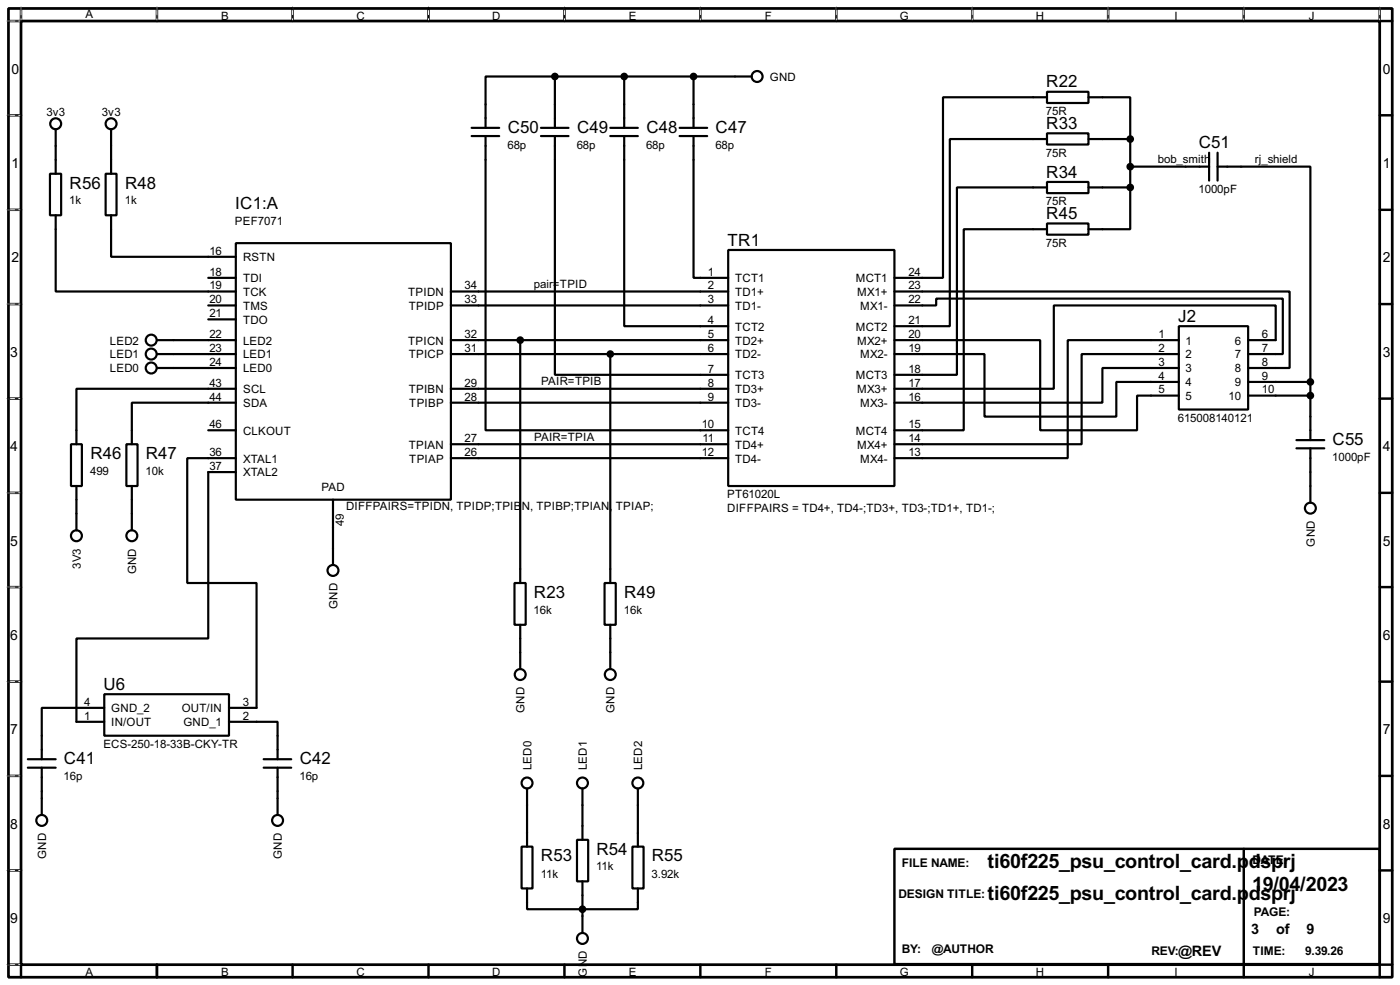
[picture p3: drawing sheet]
<svg xmlns="http://www.w3.org/2000/svg" width="256mm" height="180mm" viewBox="0 0 256 180" stroke-linecap="round" stroke-linejoin="round" font-family="sans-serif">
<path d="M1.6 1.6h253.5v177.3h-253.5zM3.9 3.9h248.9v172.7h-248.9z" fill="none" stroke="#000" stroke-width=".5"/>
<g fill="none" stroke="#000" stroke-width=".45">
<path d="M3.9 1.6v2.3h-2.3M28.8 1.6v2.3M53.6 1.6v2.3M78.5 1.6v2.3M103.4 1.6v2.3M128.3 1.6v2.3M153.2 1.6v2.3M178.1 1.6v2.3M203 1.6v2.3M227.9 1.6v2.3M252.8 1.6v2.3h2.3M1.6 21.1h2.3"/>
<path d="M1.6 38.4h2.3M252.8 21.1h2.3M252.8 38.4h2.3M1.6 55.7h2.3M252.8 55.7h2.3M1.6 73h2.3M252.8 73h2.3M1.6 90.2h2.3M252.8 90.2h2.3M1.6 107.5h2.3M252.8 107.5h2.3M1.6 124.8h2.3"/>
<path d="M252.8 124.8h2.3M1.6 142h2.3M1.6 159.3h2.3M163.9 155.4h88.9v21.1h-88.9zM227.9 155.4v21.1M252.8 142h2.3M252.8 159.3h2.3M1.6 176.6h2.3v2.3M28.8 176.6v2.3M53.6 176.6v2.3M78.5 176.6v2.3M103.4 176.6v2.3"/>
<path d="M128.3 176.6v2.3M153.2 176.6v2.3M178.1 176.6v2.3M203 176.6v2.3M227.9 176.6v2.3M255.1 176.6h-2.3v2.3"/>
</g>
<g fill="none" stroke="#fff" stroke-width=".18">
<path d="M1.3 3.9h2.3M3.9 1.3v2.3M28.8 1.3v2.3M53.6 1.3v2.3M78.5 1.3v2.3M103.4 1.3v2.3M128.3 1.3v2.3M153.2 1.3v2.3M178.1 1.3v2.3M203 1.3v2.3M227.9 1.3v2.3M252.8 1.3v2.3"/>
<path d="M1.3 21.1h2.3M1.3 38.4h2.3M1.3 55.7h2.3M1.3 73h2.3M1.3 90.2h2.3M1.3 107.5h2.3M1.3 124.8h2.3M1.3 142h2.3M1.3 159.3h2.3M1.3 176.6h2.3"/>
</g>
<g fill="none" stroke="#000" stroke-width=".18" stroke-dasharray=".5 1">
<path d="M1.3 3.9h2.3M3.9 1.3v2.3M28.8 1.3v2.3M53.6 1.3v2.3M78.5 1.3v2.3M103.4 1.3v2.3M128.3 1.3v2.3M153.2 1.3v2.3M178.1 1.3v2.3M203 1.3v2.3M227.9 1.3v2.3M252.8 1.3v2.3"/>
<path d="M1.3 21.1h2.3M1.3 38.4h2.3M1.3 55.7h2.3M1.3 73h2.3M1.3 90.2h2.3M1.3 107.5h2.3M1.3 124.8h2.3M1.3 142h2.3M1.3 159.3h2.3M1.3 176.6h2.3"/>
</g>
<g fill="none" stroke="#000" stroke-width=".4">
<path d="M101.7 14h-12.7v9.4M101.7 14h36M101.7 14v9.4M114.4 14v9.4M127.1 14v9.4M191.8 16.8h7.6v2.1h-7.6zM191.8 17.8h-19v33.1h-8.9M199.4 17.8h7.7v7.7M9.2 31.8h2v7.6h-2zM10.2 39.4v14h33M10.2 23.7v8.1M19.4 31.8h2v7.6h-2z"/>
<path d="M20.4 39.4v7.6h22.8M20.4 23.7v8.1M86.4 24.9h5.1M86.4 23.4h5.1M89 24.9v53.9h44.4M99.1 24.9h5.1M99.1 23.4h5.1M101.7 24.9v43.7h31.7M111.8 24.9h5.1M111.8 23.4h5.1M114.4 24.9v34.8h19M124.5 24.9h5.1"/>
<path d="M124.5 23.4h5.1M127.1 24.9v26h6.3M191.8 24.4h7.6v2.1h-7.6zM191.8 33.3h7.6v2.1h-7.6zM191.8 25.5h-17.8v34.2h-10.1M191.8 34.3h-16.5v34.3h-11.4M199.4 25.5h7.7M199.4 34.3h7.7M207.1 34.3v7.7h-7.7M207.1 25.5v8.8M207.1 30.5h14.4M221.5 28v5.1"/>
<path d="M223.1 30.5h17v39.4M223.1 28v5.1M38.2 55.9h5M38.2 50.9h5M38.2 58.5h5M43.2 44.5h39.4v47h-39.4zM82.6 55.9h50.8M82.6 53.4h50.8M133.4 45.8h30.5v43.2h-30.5zM163.9 55.9h7.6v-1.2h63.5v10.1h-6.3M163.9 53.4h72.4v14h-7.6M191.8 40.9h7.6v2.1h-7.6z"/>
<path d="M191.8 42h-15.2v36.8h-12.7M216 59.7h12.7v15.3h-12.7zM28.8 64.8h14.4M28.8 67.4h14.4M28.8 62.3h14.4M38.2 78.8h5M43.2 71.2h-29.2v10.1M43.2 73.7h-19v7.6M82.6 71.2h50.8M82.6 73.7h50.8M82.6 64.8h50.8M82.6 62.3h50.8"/>
<path d="M95.3 62.3v44.4M111.8 64.8v41.9M163.9 62.3h26.7v16.5h17.7v-6.4h7.7M163.9 64.8h16.5v11.5h24.1v-6.4h11.5M216 67.4h-14v6.3h-38.1M216 64.8h-17.8v16.5h-34.3M216 62.3h-20.4v21.6h-31.7M228.7 62.3h5v-6.4h-40.6v15.3h-29.2M228.7 69.9h11.4M228.7 72.4h11.4M240.1 69.9v10.7M13 81.3h2v7.7h-2z"/>
<path d="M14 89v8.1M23.2 81.3h2v7.7h-2zM24.2 89v8.1M43.2 86.4h-5v30.5h-24.2v15.2h5.1M43.2 83.9h-8.9v22.8h12.7v22.9h-5M61 91.5v11.9M82.6 81.3h50.8M82.6 83.9h50.8M237.5 82.1h5.1M237.5 80.6h5.1M240.1 82.1v9.9M94.3 106.7h2v7.7h-2z"/>
<path d="M95.3 114.4v8.1M110.8 106.7h2v7.7h-2zM111.8 114.4v8.1M5.1 139h5.1M19.1 127.1h22.9v7.6h-22.9zM19.1 129.6h-11.4v9.4M42 132.1h8.9v6.9M48.3 139h5.1M5.1 140.5h5.1M7.7 140.5v8.7M48.3 140.5h5.1M50.9 140.5v8.7"/>
<path d="M95.6 155h2v7.6h-2zM96.6 144.3v10.7M105.7 153.7h2.1v7.6h-2.1zM106.7 144.3v9.4M115.9 155h2v7.6h-2zM116.9 144.3v10.7M96.6 162.6v3.8h20.3v-3.8M106.7 161.3v9.4"/>
<circle cx="138.7" cy="14" r="1"/>
<circle cx="10.2" cy="22.7" r="1"/>
<circle cx="20.3" cy="22.7" r="1"/>
<circle cx="27.7" cy="62.3" r="1"/>
<circle cx="27.7" cy="67.4" r="1"/>
<circle cx="27.7" cy="64.8" r="1"/>
<circle cx="14" cy="98.1" r="1"/>
<circle cx="24.1" cy="98.1" r="1"/>
<circle cx="240" cy="93" r="1"/>
<circle cx="61" cy="104.4" r="1"/>
<circle cx="95.3" cy="123.5" r="1"/>
<circle cx="111.8" cy="123.5" r="1"/>
<circle cx="7.6" cy="150.2" r="1"/>
<circle cx="50.8" cy="150.2" r="1"/>
<circle cx="96.5" cy="143.3" r="1"/>
<circle cx="106.7" cy="143.3" r="1"/>
<circle cx="116.8" cy="143.3" r="1"/>
<circle cx="106.7" cy="171.8" r="1"/>
</g>
<g fill="#000" stroke="#000" stroke-width=".4">
<circle cx="101.6" cy="14" r=".5"/>
<circle cx="114.3" cy="14" r=".5"/>
<circle cx="127" cy="14" r=".5"/>
<circle cx="207" cy="25.5" r=".5"/>
<circle cx="207" cy="30.5" r=".5"/>
<circle cx="207" cy="34.3" r=".5"/>
<circle cx="95.3" cy="62.3" r=".5"/>
<circle cx="111.8" cy="64.8" r=".5"/>
<circle cx="240" cy="72.4" r=".5"/>
<circle cx="240" cy="69.9" r=".5"/>
<circle cx="106.7" cy="166.4" r=".5"/>
</g>
<g font-size="4.1">
<text x="180.9" y="158.9">ti60f225_psu_control_card.p</text>
<text x="228.8" y="158.9">dsprj</text>
<text x="180.9" y="164.8">ti60f225_psu_control_card.p</text>
<text x="228.8" y="164.8">dsprj</text>
<text x="229.4" y="163">19/04/2023</text>
</g>
<g font-size="3.5">
<text x="191.7" y="16">R22</text>
<text x="191.7" y="23.6">R33</text>
<text x="93" y="24.3">C50</text>
<text x="105.7" y="24.3">C49</text>
<text x="118.4" y="24.3">C48</text>
<text x="131.1" y="24.3">C47</text>
<text x="219.6" y="27.2">C51</text>
<text x="12.8" y="34.5">R56</text>
<text x="22.9" y="34.5">R48</text>
<text x="191.7" y="32.5">R34</text>
<text x="43.1" y="38.3">IC1:A</text>
<text x="191.7" y="40.1">R45</text>
<text x="133.3" y="45">TR1</text>
<text x="215.8" y="58.9">J2</text>
<text x="16.6" y="84">R46</text>
<text x="26.7" y="84">R47</text>
<text x="244.1" y="81.5">C55</text>
<text x="97.8" y="109.4">R23</text>
<text x="114.4" y="109.4">R49</text>
<text x="19" y="126.3">U6</text>
<text x="11.7" y="139.9">C41</text>
<text x="54.9" y="139.9">C42</text>
<text x="99.1" y="157.7">R53</text>
<text x="109.3" y="156.4">R54</text>
<text x="119.4" y="157.7">R55</text>
</g>
<g font-size="3">
<text x="229.2" y="170.9">3</text>
<text x="233.8" y="170.9">of</text>
<text x="239.4" y="170.9">9</text>
<text x="215.9" y="174.9">@REV</text>
</g>
<g font-size="2.9">
<text x="2.1" y="13.5">0</text>
<text x="253.4" y="13.5">0</text>
<text x="2.1" y="30.7">1</text>
<text x="253.4" y="30.7">1</text>
<text x="2.1" y="48">2</text>
<text x="253.4" y="48">2</text>
<text x="1.9" y="65.3">3</text>
<text x="253.4" y="65.3">3</text>
<text x="1.9" y="82.5">4</text>
<text x="253.4" y="82.5">4</text>
<text x="1.9" y="99.9">5</text>
<text x="253.4" y="99.9">5</text>
<text x="1.9" y="117.1">6</text>
<text x="253.4" y="117.1">6</text>
<text x="1.9" y="134.4">7</text>
<text x="253.4" y="134.4">7</text>
<text x="1.9" y="151.7">8</text>
<text x="253.4" y="151.7">8</text>
<text x="1.9" y="168.9">9</text>
<text x="253.4" y="168.9">9</text>
</g>
<g font-size="2.5">
<text x="165.2" y="158.7">FILE NAME:</text>
<text x="229.4" y="158.2">DATE:</text>
<text x="164.6" y="164.3">DESIGN TITLE:</text>
<text x="229.7" y="167.6">PAGE:</text>
<text x="165.2" y="174.5">BY:</text>
<text x="170.7" y="174.5">@AUTHOR</text>
<text x="210.9" y="174.7">REV:</text>
<text x="229.5" y="174.7">TIME:</text>
<text x="239.1" y="174.7">9.39.26</text>
</g>
<g font-size="2.4">
<text x="15.6" y="3.4">A</text>
<text x="40.5" y="3.6">B</text>
<text x="65.3" y="3.6">C</text>
<text x="90.2" y="3.6">D</text>
<text x="115.2" y="3.6">E</text>
<text x="140.1" y="3.6">F</text>
<text x="164.8" y="3.6">G</text>
<text x="189.8" y="3.6">H</text>
<text x="215.1" y="3.6">I</text>
<text x="239.8" y="3.6">J</text>
<text x="141" y="14.8">GND</text>
<text x="8.5" y="21.2">3v3</text>
<text x="18.7" y="21.2">3v3</text>
<text x="191.6" y="21">75R</text>
<text x="93" y="27.2">68p</text>
<text x="105.7" y="27.2">68p</text>
<text x="118.4" y="27.2">68p</text>
<text x="131.1" y="27.2">68p</text>
<text x="191.6" y="28.6">75R</text>
<text x="212.1" y="29.9">bob_smith</text>
<text x="229.9" y="29.9">rj_shield</text>
<text x="219.6" y="35.3">1000pF</text>
<text x="12.7" y="37.4">1k</text>
<text x="22.9" y="37.4">1k</text>
<text x="43" y="41.2">PEF7071</text>
<text x="191.6" y="37.6">75R</text>
<text x="38.4" y="46.6">16</text>
<text x="44.5" y="47.8">RSTN</text>
<text x="191.6" y="45.2">75R</text>
<text x="38.4" y="50.4">18</text>
<text x="38.4" y="52.9">19</text>
<text x="44.5" y="51.7">TDI</text>
<text x="85.1" y="52.9">34</text>
<text x="97.8" y="52.8">pair=TPID</text>
<text x="129.7" y="52.9">2</text>
<text x="129.7" y="50.4">1</text>
<text x="134.7" y="51.7">TCT1</text>
<text x="156.8" y="51.7">MCT1</text>
<text x="166.4" y="52.9">23</text>
<text x="166.4" y="50.4">24</text>
<text x="38.4" y="58.1">21</text>
<text x="38.4" y="55.5">20</text>
<text x="44.5" y="54.2">TCK</text>
<text x="44.5" y="59.3">TDO</text>
<text x="44.5" y="56.7">TMS</text>
<text x="74.8" y="54.2">TPIDN</text>
<text x="74.9" y="56.7">TPIDP</text>
<text x="85.1" y="55.5">33</text>
<text x="129.7" y="55.5">3</text>
<text x="129.7" y="59.3">4</text>
<text x="134.7" y="56.7">TD1-</text>
<text x="134.7" y="54.2">TD1+</text>
<text x="157" y="54.2">MX1+</text>
<text x="157.6" y="56.7">MX1-</text>
<text x="166.4" y="55.5">22</text>
<text x="166.4" y="59.3">21</text>
<text x="20.1" y="65.6">LED1</text>
<text x="20.1" y="63.1">LED2</text>
<text x="38.4" y="61.9">22</text>
<text x="38.4" y="64.4">23</text>
<text x="44.5" y="63.1">LED2</text>
<text x="44.5" y="65.6">LED1</text>
<text x="74.8" y="63.1">TPICN</text>
<text x="74.9" y="65.6">TPICP</text>
<text x="85.1" y="61.9">32</text>
<text x="85.1" y="64.4">31</text>
<text x="129.7" y="61.9">5</text>
<text x="129.7" y="64.4">6</text>
<text x="134.7" y="60.5">TCT2</text>
<text x="134.7" y="63.1">TD2+</text>
<text x="134.7" y="65.6">TD2-</text>
<text x="156.8" y="60.5">MCT2</text>
<text x="157" y="63.1">MX2+</text>
<text x="157.6" y="65.6">MX2-</text>
<text x="166.4" y="61.9">20</text>
<text x="166.4" y="64.4">19</text>
<text x="212.3" y="61.9">1</text>
<text x="212.3" y="64.4">2</text>
<text x="217.2" y="63.1">1</text>
<text x="217.2" y="65.6">2</text>
<text x="226.2" y="63.1">6</text>
<text x="226.2" y="65.6">7</text>
<text x="231.2" y="61.9">6</text>
<text x="231.2" y="64.4">7</text>
<text x="20.1" y="68.1">LED0</text>
<text x="38.4" y="67">24</text>
<text x="38.4" y="70.8">43</text>
<text x="44.5" y="68.1">LED0</text>
<text x="44.5" y="72">SCL</text>
<text x="74.9" y="72">TPIBN</text>
<text x="85.1" y="70.8">29</text>
<text x="99.1" y="70.6">PAIR=TPIB</text>
<text x="129.7" y="68.2">7</text>
<text x="129.7" y="70.8">8</text>
<text x="134.7" y="69.4">TCT3</text>
<text x="134.7" y="72">TD3+</text>
<text x="156.8" y="69.4">MCT3</text>
<text x="157" y="72">MX3+</text>
<text x="166.4" y="68.2">18</text>
<text x="166.4" y="70.8">17</text>
<text x="212.3" y="67">3</text>
<text x="212.3" y="69.5">4</text>
<text x="212.3" y="72">5</text>
<text x="217.2" y="68.1">3</text>
<text x="217.2" y="70.7">4</text>
<text x="226.2" y="68.1">8</text>
<text x="226.2" y="70.7">9</text>
<text x="231.2" y="67">8</text>
<text x="231.2" y="69.5">9</text>
<text x="231.2" y="72">10</text>
<text x="38.4" y="73.3">44</text>
<text x="44.5" y="74.5">SDA</text>
<text x="75" y="74.5">TPIBP</text>
<text x="85.1" y="73.3">28</text>
<text x="129.7" y="73.3">9</text>
<text x="134.7" y="74.5">TD3-</text>
<text x="157.6" y="74.5">MX3-</text>
<text x="166.4" y="73.3">16</text>
<text x="215.8" y="77.2">615008140121</text>
<text x="217.2" y="73.2">5</text>
<text x="225.1" y="73.2">10</text>
<text x="38.4" y="83.5">36</text>
<text x="38.4" y="78.3">46</text>
<text x="44.5" y="79.6">CLKOUT</text>
<text x="74.9" y="82.1">TPIAN</text>
<text x="85.1" y="80.9">27</text>
<text x="85.1" y="83.5">26</text>
<text x="97.8" y="80.7">PAIR=TPIA</text>
<text x="128.6" y="78.3">10</text>
<text x="128.6" y="83.5">12</text>
<text x="128.7" y="80.9">11</text>
<text x="134.7" y="79.6">TCT4</text>
<text x="134.7" y="82.1">TD4+</text>
<text x="156.8" y="79.6">MCT4</text>
<text x="157" y="82.1">MX4+</text>
<text x="166.4" y="78.3">15</text>
<text x="166.4" y="80.9">14</text>
<text x="166.4" y="83.5">13</text>
<text x="16.5" y="86.9">499</text>
<text x="26.7" y="86.9">10k</text>
<text x="38.4" y="86">37</text>
<text x="44.5" y="84.7">XTAL1</text>
<text x="44.5" y="87.2">XTAL2</text>
<text x="58.9" y="89.8">PAD</text>
<text x="75" y="84.7">TPIAP</text>
<text x="134.7" y="84.7">TD4-</text>
<text x="157.6" y="84.7">MX4-</text>
<text x="244.1" y="84.4">1000pF</text>
<text x="63.4" y="93.3">DIFFPAIRS=TPIDN, TPIDP;TPIB</text>
<text x="95.6" y="93.3">N, TPIBP;TPIAN,</text>
<text x="112.8" y="93.3">TPIAP;</text>
<text x="133.2" y="91.2">PT61020L</text>
<text x="133.2" y="93.7">DIFFPAIRS = TD4+, TD4-;TD3+, TD3-;TD1+, TD1-;</text>
<text x="63" y="96.3" transform="rotate(-90 63 96.3)">49</text>
<text x="240.9" y="100.1" transform="rotate(-90 240.9 100.1)">GND</text>
<text x="14.8" y="104.1" transform="rotate(-90 14.8 104.1)">3V3</text>
<text x="25" y="105.1" transform="rotate(-90 25 105.1)">GND</text>
<text x="61.8" y="111.5" transform="rotate(-90 61.8 111.5)">GND</text>
<text x="97.8" y="112.3">16k</text>
<text x="114.3" y="112.3">16k</text>
<text x="15.4" y="131.7">1</text>
<text x="15.4" y="129.2">4</text>
<text x="20.4" y="130.4">GND_2</text>
<text x="33.3" y="130.4">OUT/IN</text>
<text x="44.5" y="131.7">2</text>
<text x="44.5" y="129.2">3</text>
<text x="96.1" y="130.5" transform="rotate(-90 96.1 130.5)">GND</text>
<text x="112.6" y="130.5" transform="rotate(-90 112.6 130.5)">GND</text>
<text x="18.9" y="136.9">ECS-250-18-33B-CKY-TR</text>
<text x="20.4" y="132.9">IN/OUT</text>
<text x="33.6" y="132.9">GND_1</text>
<text x="11.7" y="142.8">16p</text>
<text x="54.9" y="142.8">16p</text>
<text x="97.4" y="141" transform="rotate(-90 97.4 141)">LED0</text>
<text x="107.5" y="141" transform="rotate(-90 107.5 141)">LED1</text>
<text x="117.7" y="141" transform="rotate(-90 117.7 141)">LED2</text>
<text x="8.5" y="157.2" transform="rotate(-90 8.5 157.2)">GND</text>
<text x="51.7" y="157.2" transform="rotate(-90 51.7 157.2)">GND</text>
<text x="99.1" y="160.6">11k</text>
<text x="109.2" y="159.3">11k</text>
<text x="119.4" y="160.6">3.92k</text>
<text x="15.6" y="178.7">A</text>
<text x="40.5" y="178.7">B</text>
<text x="65.3" y="178.7">C</text>
<text x="90.2" y="178.7">D</text>
<text x="107.5" y="178.8" transform="rotate(-90 107.5 178.8)">GND</text>
<text x="115.2" y="178.7">E</text>
<text x="140.1" y="178.7">F</text>
<text x="164.8" y="178.7">G</text>
<text x="189.8" y="178.7">H</text>
<text x="215.1" y="178.7">I</text>
<text x="239.8" y="178.7">J</text>
</g>
</svg>
